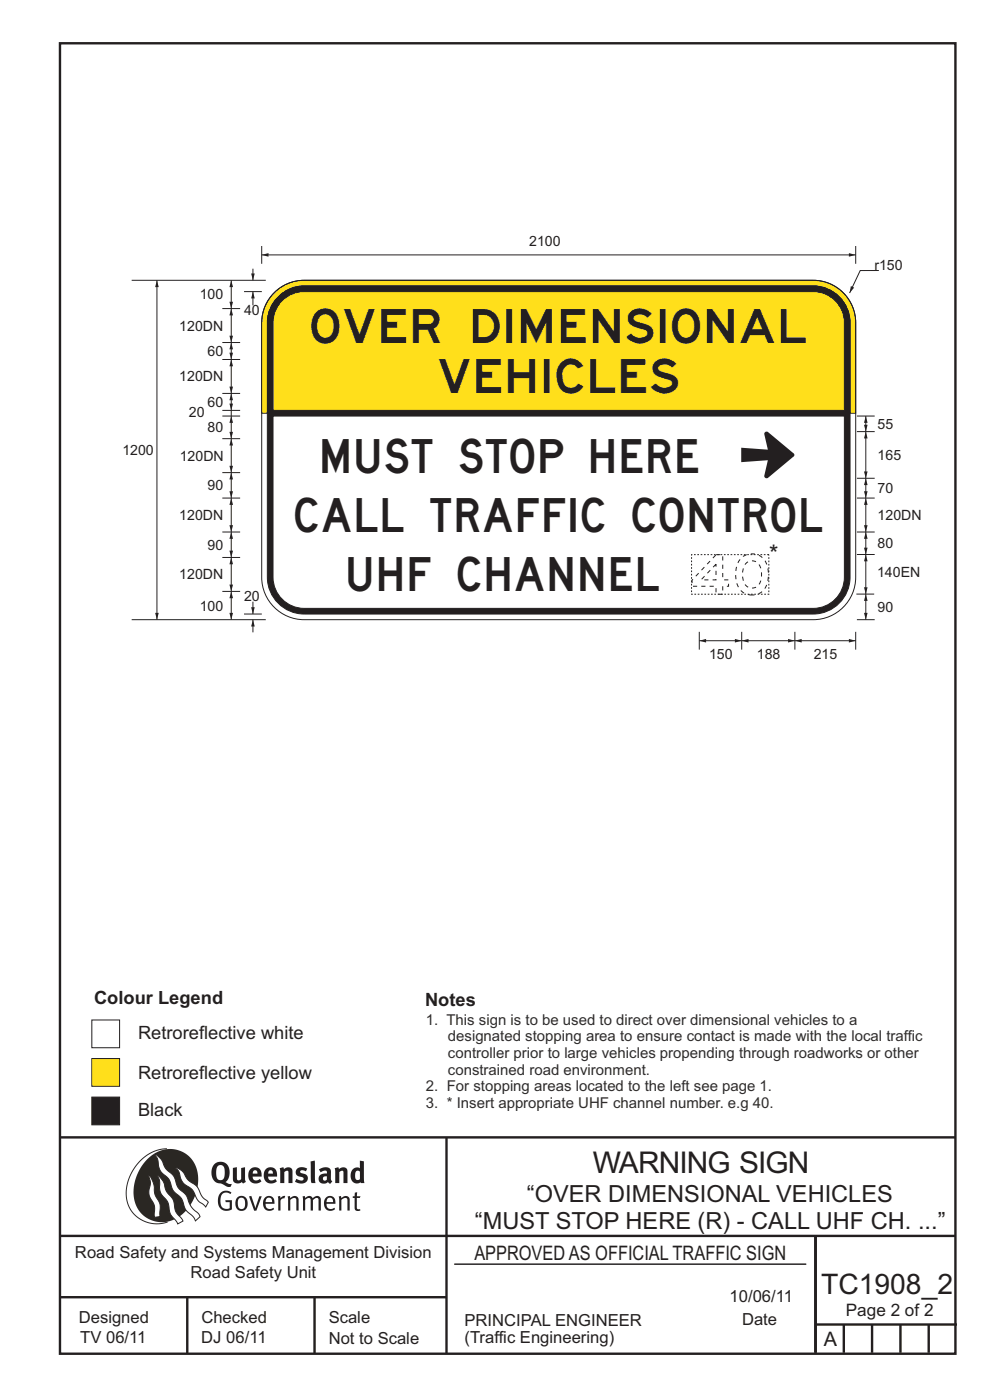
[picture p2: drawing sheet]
<svg xmlns="http://www.w3.org/2000/svg" width="210mm" height="297mm" viewBox="0 0 210 297" stroke-linecap="round" stroke-linejoin="round" font-family="sans-serif">
<g fill="none" stroke="#231f20" stroke-width=".51">
<path d="M12.7 9.2h190v278h-190zM12.7 241.3h190M94.7 241.4v45.8M12.7 275.2h82M12.7 262.2h190.1M39.7 275.2v12M66.7 275.2v12M173 262.1v24.9M173 281h30M179 281v6M185 281v6M191 281v6"/>
<path d="M197 281v6"/>
</g>
<path d="M96.4 268.2h74.6" fill="none" stroke="#231f20" stroke-width=".21"/>
<path d="M35.4 243.7a9.5 9.5 0 0 0-8.6 10.4 6.5 6.5 0 0 0 8.8 5.1" fill="none" stroke="#2a2723" stroke-width=".21"/>
<path d="M31.3 245.9a6.1 6.1 0 0 1 7.3-1.6 6.1 6.1 0 0 1 3.4 6.6 8.8 8.8 0 0 1-7.2 8.4 6.1 6.1 0 0 1-6.4-7.5 10.5 10.5 0 0 1 2.9-5.9z" fill-rule="evenodd" fill="#2a2723"/>
<g fill="#fff" stroke="#2a2723" stroke-width=".21">
<path d="M31.6 249.3l.3 .3 .6 1.2 .4 2.6 1 2 .1 2.7-1.2 .1-.1-2.4-.9-1.8-.2-.7 .3-2.4z" fill-rule="evenodd"/>
<path d="M37.2 247.7l.5 .1 .9 .6 1.3 1.9 1.9 1.5 1.1 2.1 1.3 1.2-.6 1-1.6-1.5-1.2-2.2-2-1.5-.5-.9-.4-1.5z" fill-rule="evenodd"/>
<path d="M32.8 244.9l.4 .1 .9 .8 1 2.1 1.7 1.5 1 2.5 1.6 1.6 1.2 2.5 1.6 1.6 .2 .5-.9 .9-.5-.9-1.6-1.5-1-2.4-1.7-1.7-.9-2.4-1.8-1.7-.3-.9-.3-1.6z" fill-rule="evenodd"/>
<path d="M33.4 249.4l.5 .3 .7 .9 .7 2.1 1.5 1.9 .5 2.5 1.5 1.8v.1l-1.1 .6-1.6-2.1-.6-2.5-1.4-1.9-.3-1v-1.6z" fill-rule="evenodd"/>
</g>
<g fill="#231f20">
<path d="M46.8 253.1l.5-.4 .7-.1 .6 .1 .5 .3-.2 .3-.9-.3-.8 .2-.3 .7-.1 1.1 .1 .6 .3 .5 .5 .3h.6l.4-.1v-1.3h-.8l-.1-.4h1.4v2l-.7 .2-.8 .1-.6-.3-.5-.4-.3-.8-.1-1 .2-.7z" fill-rule="evenodd"/>
<path d="M50.7 254.3l.7-.2 .5 .5 .1 1.2-.2 .4-.3 .2h-.5l-.4-.3-.2-1.1zM50.4 254l-.5 1.1 .3 1.2 .7 .5 1-.1 .4-.4 .2-.5v-.8l-.2-.7-.3-.4-.5-.2h-.6z" fill-rule="evenodd"/>
<path d="M52.8 253.8l.5-.1 .9 2.6 .8-2.5h.5l-1.1 3h-.5z" fill-rule="evenodd"/>
<path d="M56.6 254.2l.4-.1 .4 .1 .2 .3 .1 .5h-1.4zM56.2 254l-.4 1v.7l.3 .6 .4 .4 .5 .2 1.1-.3 .1-.1-.2-.3-.6 .3-.7-.2-.3-.2-.1-.6v-.1h1.9l-.2-1.2-.8-.5-.5 .1z" fill-rule="evenodd"/>
<path d="M58.9 253.8l.5-.1 .1 .5 .4-.4 .6-.1-.2 .5-.4 .1-.4 .3v2.2h-.5z" fill-rule="evenodd"/>
<path d="M61 253.8l.5-.1a.24 .24 0 0 0 .1 .4 .24 .24 0 0 0 .3-.2l.8-.2 .6 .5v2.6h-.4l-.1-2.3-.1-.3-.3-.1-.8 .5v2.2h-.5z" fill-rule="evenodd"/>
<path d="M64.2 253.8l.4-.1a.23 .23 0 0 0 .2 .4 .23 .23 0 0 0 .3-.2l.5-.2 .6 .2a.23 .23 0 0 0 .2 .2 .23 .23 0 0 0 .2-.1l.8-.3 .6 .4 .1 2.7h-.5v-2.3l-.1-.3-.3-.1-.8 .5v2.2h-.5v-2.3l-.1-.3-.3-.1-.8 .4v2.3h-.4z" fill-rule="evenodd"/>
<path d="M69.5 254.2l.5-.1 .4 .1 .3 .8h-1.4zM69.2 254l-.5 1 .1 .7 .2 .6 .4 .4 .4 .2 1.1-.3 .2-.1-.2-.3-.6 .3-.7-.2-.3-.4v-.5h1.9l-.2-1.2-.4-.3-.5-.2-.5 .1z" fill-rule="evenodd"/>
<path d="M71.8 253.8l.5-.1a.24 .24 0 0 0 .1 .4 .24 .24 0 0 0 .4-.2l.7-.2 .6 .5 .1 2.6h-.5v-2.3l-.1-.3-.3-.1-.9 .5v2.2h-.4z" fill-rule="evenodd"/>
<path d="M75.3 253l.5-.1-.1 .9h.8l-.2 .3h-.6v2.2l.2 .2h.5v.3l-.2 .1-.6-.1-.4-.3v-2.4h-.4v-.3h.4z" fill-rule="evenodd"/>
<path d="M46.2 247.4l.4-.2h.4l.6 .6v1.8l-.2 .5-.3 .2h-.8l-.3-.6-.1-1.5zM45.5 246.9l-.4 .7-.2 .8v1l.3 .9 .7 .6 1 .2 1.6 .7 .4-.1 .3-.5h-.6l-.8-.4 .7-1 .2-1.5a1.91 1.91 0 0 0-1.1-1.7 1.91 1.91 0 0 0-2.1 .3z" fill-rule="evenodd"/>
<path d="M49.4 247.8l.8-.2 .1 2.5 .1 .2 .3 .1 .5-.3v-2.3l.8-.2v2.6l.2 .5-.7 .3a.39 .39 0 0 0-.7 0h-.8l-.5-.4z" fill-rule="evenodd"/>
<path d="M53.8 248.4l.3-.1h.3l.2 .7h-1zM53.1 248l-.3 .5-.1 .8v.7l.4 .6 .5 .4 .6 .1 .7-.1 .6-.4-.4-.5-.4 .3h-.5l-.4-.2-.2-.3v-.3h1.9l-.1-1-.3-.6-1-.4-.5 .1z" fill-rule="evenodd"/>
<path d="M57.1 248.4l.2-.1h.4l.2 .7h-1zM56.4 248l-.3 .6-.2 .8 .2 .7 .3 .5 .5 .4 .6 .1 .6-.1 .6-.4-.3-.5-.6 .3h-.5l-.4-.6v-.2h1.9l-.1-1-.3-.6-.5-.3-.5-.1-.5 .1z" fill-rule="evenodd"/>
<path d="M59.3 247.8l.8-.2 .1 .4 1-.4 .7 .3 .1 .5v2.6h-.8v-2.3l-.3-.3-.6 .3v2.3h-.9z" fill-rule="evenodd"/>
<path d="M63 248l.9-.4 1.3 .3-.3 .6-.9-.2-.3 .2 .1 .3 1 .3 .4 .4v.8l-.4 .6-1.1 .2-1.1-.4 .3-.6 1 .3h.3l.2-.3-.1-.3-1-.3-.4-.3-.2-.6z" fill-rule="evenodd"/>
<path d="M68.6 249.7l.7-.2v.7l-.3 .3-.3-.1-.2-.3zM67.7 248.1l.3 .6 .8-.4 .5 .2a.35 .35 0 0 1 0 .5 .35 .35 0 0 1-.5 0l-1 .4-.2 .9 .2 .4 .3 .3h1.1a.49 .49 0 0 1 .8 .2l.5-.6-.3-.4v-1.7l-.2-.5-.4-.3-.6-.1z" fill-rule="evenodd"/>
<path d="M71 247.8l.8-.2 .1 .4 1-.4 .6 .3 .2 .5v2.6h-.8v-2.3l-.3-.3-.6 .3v2.3h-.9z" fill-rule="evenodd"/>
<path d="M75.6 248.5l.3-.1 .4 .2v1.5l-.3 .2-.4-.1-.2-.3v-.9zM76.3 246.2v1.3a.19 .19 0 0 1 0 .3 .19 .19 0 0 1-.3-.1l-.8 .1-.6 .5-.2 .9 .1 1 .3 .5 .6 .3h.6l.5-.2v.2h.8l-.1-4.6z" fill-rule="evenodd"/>
<path d="M65.9 246.4l.9-.2 .1 4.8h-.8l-.1-.3z" fill-rule="evenodd"/>
</g>
<path d="M19.5 224.6h5.9v5.8h-5.9z" fill-rule="evenodd" fill="#ffdf1b" stroke="#231f20" stroke-width=".21"/>
<path d="M19.5 232.7h5.9v5.9h-5.9z" fill-rule="evenodd" fill="#231f20" stroke="#231f20" stroke-width=".21"/>
<path d="M19.5 216.4h5.9v5.9h-5.9z" fill-rule="evenodd" fill="#fff" stroke="#231f20" stroke-width=".21"/>
<path d="M55.5 54.1h126" fill="none" stroke="#231f20" stroke-width=".21"/>
<g fill="#231f20">
<path d="M55.5 54.1l1.5-.4v.8z"/>
<path d="M180.1 53.7l1.4 .4-1.4 .4z"/>
</g>
<path d="M55.5 52.2v3.8M181.5 52.2v3.8M186.4 57.4h-3.9l-2.3 4.8" fill="none" stroke="#231f20" stroke-width=".21"/>
<path d="M180.5 60.7l.7 .3-1 1.1z" fill="#231f20"/>
<path d="M57.9 87.1h121.2v1.2h-121.2z" fill-rule="evenodd" fill="#231f20" stroke="#231f20" stroke-width=".21"/>
<path d="M58.2 62.1a9 9 0 0 1 6.3-2.6h108a9 9 0 0 1 9 9v19.2h-1.2v-19.2a7.8 7.8 0 0 0-7.8-7.8h-108a7.8 7.8 0 0 0-7.8 7.8v19.2h-1.2v-19.2a9 9 0 0 1 2.7-6.4z" fill-rule="evenodd" fill="#ffdf1b" stroke="#231f20" stroke-width=".21"/>
<path d="M59 63a7.8 7.8 0 0 1 5.5-2.3h108a7.8 7.8 0 0 1 7.8 7.8v54a7.8 7.8 0 0 1-7.8 7.8h-108a7.8 7.8 0 0 1-7.8-7.8v-54a7.8 7.8 0 0 1 2.3-5.5z" fill-rule="evenodd" fill="#231f20" stroke="#231f20" stroke-width=".21"/>
<path d="M59.5 64.1a6.6 6.6 0 0 1 5-2.2h108a6.6 6.6 0 0 1 6.6 6.6v18.6h-121.2v-18.6a6.6 6.6 0 0 1 1.6-4.4z" fill-rule="evenodd" fill="#ffdf1b" stroke="#231f20" stroke-width=".21"/>
<path d="M57.9 88.3h121.2v34.2a6.6 6.6 0 0 1-6.6 6.6h-108a6.6 6.6 0 0 1-6.6-6.6z" fill-rule="evenodd" fill="#fff" stroke="#231f20" stroke-width=".21"/>
<path d="M157.2 95l5.7 .4-.8-3.3a.5 .5 0 0 1 .3-.5 .5 .5 0 0 1 .5 0l5.4 4.6a.47 .47 0 0 1-.1 .8l-5.4 4.4a.49 .49 0 0 1-.7-.5l.8-3.3-5.7 .4z" fill-rule="evenodd" fill="#231f20"/>
<path d="M146.7 117.7h16.4v8.4h-16.4z" fill="none" stroke="#231f20" stroke-width=".21" stroke-dasharray=".4 .4" stroke-linecap="butt"/>
<path d="M27.9 59.5h28.5M51.8 61.9h3.7M47.2 100.3h3.7M27.9 131.5h28.5M51.8 130.3h3.7M181.8 131.5h3.7M183.7 126v5.5" fill="none" stroke="#231f20" stroke-width=".21"/>
<g fill="#231f20">
<path d="M183.7 126l.3 1.5h-.7z"/>
<path d="M183.3 130h.7l-.3 1.4z"/>
</g>
<path d="M183.7 117.6v8.4" fill="none" stroke="#231f20" stroke-width=".21"/>
<g fill="#231f20">
<path d="M183.3 124.6h.7l-.3 1.4z"/>
<path d="M183.7 117.6l.3 1.5h-.7z"/>
</g>
<path d="M49.1 100.3v5.4M181.8 112.9h3.7" fill="none" stroke="#231f20" stroke-width=".21"/>
<g fill="#231f20">
<path d="M49.1 100.3l.3 1.4h-.7z"/>
<path d="M48.7 104.2h.7l-.3 1.4z"/>
</g>
<path d="M49.1 93.1v7.2M181.7 126h3.7" fill="none" stroke="#231f20" stroke-width=".21"/>
<g fill="#231f20">
<path d="M48.7 98.8h.7l-.3 1.4z"/>
<path d="M49.1 93.1l.3 1.4h-.7z"/>
</g>
<path d="M49.1 65.5v7.2M47.2 93.1h3.7" fill="none" stroke="#231f20" stroke-width=".21"/>
<g fill="#231f20">
<path d="M48.7 71.2h.7l-.3 1.4z"/>
<path d="M49.1 65.5l.3 1.4h-.7z"/>
</g>
<path d="M53.7 57v2.5" fill="none" stroke="#231f20" stroke-width=".21"/>
<path d="M53.3 58h.7l-.3 1.4z" fill="#231f20"/>
<path d="M49.1 59.5v6" fill="none" stroke="#231f20" stroke-width=".21"/>
<g fill="#231f20">
<path d="M48.7 64h.7l-.3 1.4z"/>
<path d="M49.1 59.5l.3 1.4h-.7z"/>
</g>
<path d="M47.2 65.5h3.7M47.2 72.7h3.7M47.2 76.3h3.7M49.1 72.7v3.6M47.2 83.5h3.7M181.8 101.5h3.7" fill="none" stroke="#231f20" stroke-width=".21"/>
<g fill="#231f20">
<path d="M49.1 72.7l.3 1.4h-.7z"/>
<path d="M48.7 74.8h.7l-.3 1.4z"/>
</g>
<path d="M49.1 83.5v3.6" fill="none" stroke="#231f20" stroke-width=".21"/>
<g fill="#231f20">
<path d="M49.1 83.5l.3 1.4h-.7z"/>
<path d="M48.7 85.6h.7l-.3 1.4z"/>
</g>
<path d="M181.8 88.3h3.7M47.2 112.9h3.7M49.1 125.5v6" fill="none" stroke="#231f20" stroke-width=".21"/>
<g fill="#231f20">
<path d="M49.1 125.5l.3 1.4h-.7z"/>
<path d="M48.7 130h.7l-.3 1.4z"/>
</g>
<path d="M49.1 105.7v7.2" fill="none" stroke="#231f20" stroke-width=".21"/>
<g fill="#231f20">
<path d="M48.7 111.4h.7l-.3 1.4z"/>
<path d="M49.1 105.7l.3 1.4h-.7z"/>
</g>
<path d="M53.7 61.9v2.9M181.8 105.7h3.7" fill="none" stroke="#231f20" stroke-width=".21"/>
<path d="M53.7 61.9l.3 1.4h-.7z" fill="#231f20"/>
<path d="M53.7 127.6v2.7" fill="none" stroke="#231f20" stroke-width=".21"/>
<path d="M53.3 128.8h.7l-.3 1.4z" fill="#231f20"/>
<path d="M53.7 131.5v2.6" fill="none" stroke="#231f20" stroke-width=".21"/>
<path d="M53.7 131.5l.3 1.4h-.7z" fill="#231f20"/>
<path d="M33.3 59.5v72" fill="none" stroke="#231f20" stroke-width=".21"/>
<g fill="#231f20">
<path d="M32.9 130h.8l-.4 1.4z"/>
<path d="M33.3 59.5l.4 1.4h-.8z"/>
</g>
<path d="M183.7 91.6v9.9" fill="none" stroke="#231f20" stroke-width=".21"/>
<g fill="#231f20">
<path d="M183.3 100h.7l-.3 1.4z"/>
<path d="M183.7 91.6l.3 1.4h-.7z"/>
</g>
<path d="M49.1 76.3v7.2M47.2 87.1h3.7M181.8 91.6h3.7" fill="none" stroke="#231f20" stroke-width=".21"/>
<g fill="#231f20">
<path d="M48.7 82h.7l-.3 1.4z"/>
<path d="M49.1 76.3l.3 1.4h-.7z"/>
</g>
<path d="M49.1 87.1v1.2M157.3 135.9h11.3" fill="none" stroke="#231f20" stroke-width=".21"/>
<g fill="#231f20">
<path d="M167.2 135.5l1.4 .4-1.4 .4z"/>
<path d="M157.3 135.9l1.5-.4v.8z"/>
</g>
<path d="M157.3 134v3.8M168.6 135.9h12.9M181.5 134v3.8" fill="none" stroke="#231f20" stroke-width=".21"/>
<g fill="#231f20">
<path d="M180.1 135.5l1.4 .4-1.4 .4z"/>
<path d="M168.6 135.9l1.5-.4v.8z"/>
</g>
<path d="M148.3 135.9h9M168.6 134v3.8" fill="none" stroke="#231f20" stroke-width=".21"/>
<g fill="#231f20">
<path d="M148.3 135.9l1.5-.4v.8z"/>
<path d="M155.9 135.5l1.4 .4-1.4 .4z"/>
</g>
<path d="M49.1 118.3v7.2M47.2 125.5h3.7M148.3 134v3.8" fill="none" stroke="#231f20" stroke-width=".21"/>
<g fill="#231f20">
<path d="M48.7 124h.7l-.3 1.4z"/>
<path d="M49.1 118.3l.3 1.4h-.7z"/>
</g>
<path d="M183.7 101.5v4.2" fill="none" stroke="#231f20" stroke-width=".21"/>
<g fill="#231f20">
<path d="M183.3 104.2h.7l-.3 1.4z"/>
<path d="M183.7 101.5l.3 1.4h-.7z"/>
</g>
<path d="M183.7 88.3v3.3M47.2 118.3h3.7" fill="none" stroke="#231f20" stroke-width=".21"/>
<g fill="#231f20">
<path d="M183.3 90.1h.7l-.3 1.4z"/>
<path d="M183.7 88.3l.3 1.4h-.7z"/>
</g>
<path d="M47.2 88.3h3.7M183.7 105.7v7.2" fill="none" stroke="#231f20" stroke-width=".21"/>
<g fill="#231f20">
<path d="M183.3 111.4h.7l-.3 1.4z"/>
<path d="M183.7 105.7l.3 1.4h-.7z"/>
</g>
<path d="M47.2 105.7h3.7M49.1 112.9v5.4" fill="none" stroke="#231f20" stroke-width=".21"/>
<g fill="#231f20">
<path d="M49.1 112.9l.3 1.4h-.7z"/>
<path d="M48.7 116.8h.7l-.3 1.4z"/>
</g>
<path d="M181.8 117.6h3.7M183.7 112.9v4.7" fill="none" stroke="#231f20" stroke-width=".21"/>
<g fill="#231f20">
<path d="M183.7 112.9l.3 1.4h-.7z"/>
<path d="M183.3 116.2h.7l-.3 1.4z"/>
</g>
<path d="M49.1 88.3v4.8" fill="none" stroke="#231f20" stroke-width=".21"/>
<g fill="#231f20">
<path d="M49.1 88.3l.3 1.4h-.7z"/>
<path d="M48.7 91.6h.7l-.3 1.4z"/>
</g>
<path d="M58.2 62.1a9 9 0 0 1 6.3-2.6h108a9 9 0 0 1 9 9v54a9 9 0 0 1-9 9h-108a9 9 0 0 1-9-9v-54a9 9 0 0 1 2.7-6.4z" fill="none" stroke="#231f20" stroke-width=".21"/>
<text font-size="8.4" fill="#231f20" x="146.8" y="126.1">40</text>
<g font-size="7.2" fill="#231f20">
<text x="66.1" y="72.7">OVER</text>
<text x="100.3" y="72.7">DIMENSIONAL</text>
<text x="93.2" y="83.5">VEHICLES</text>
<text x="68.4" y="100.3">MUST STOP HERE</text>
<text x="62.6" y="112.9">CALL TRAFFIC CONTROL</text>
<text x="73.9" y="125.5">UHF CHANNEL</text>
</g>
<text font-size="6.3" fill="#231f20" x="125.7" y="248.8">WARNING SIGN</text>
<text font-size="6" fill="#231f20" x="174.2" y="274.5">TC1908_2</text>
<text font-size="5.1" fill="#231f20" x="163.2" y="119.3">*</text>
<g font-size="5" fill="#231f20">
<text x="111.8" y="255.1">“OVER DIMENSIONAL VEHICLES</text>
<text x="100.7" y="260.7">“MUST STOP HERE (R) - CALL UHF CH. ...”</text>
</g>
<g font-size="4.2" fill="#231f20">
<text x="100.6" y="267.2">APPROVED AS OFFICIAL TRAFFIC SIGN</text>
<text x="174.7" y="285.6">A</text>
</g>
<g font-size="3.9" fill="#231f20">
<text x="20" y="213.1">Colour Legend</text>
<text x="90.2" y="213.5">Notes</text>
<text x="29.3" y="220.3">Retroreflective white</text>
<text x="29.3" y="228.9">Retroreflective yellow</text>
<text x="29.3" y="236.7">Black</text>
</g>
<text font-size="3.6" fill="#231f20" x="179.4" y="279.1">Page 2 of 2</text>
<g font-size="3.5" fill="#231f20">
<text x="15.9" y="266.8">Road Safety and Systems Management Division</text>
<text x="40.4" y="271.1">Road Safety Unit</text>
<text x="16.7" y="280.6">Designed</text>
<text x="42.7" y="280.6">Checked</text>
<text x="69.7" y="280.6">Scale</text>
<text x="98.5" y="281.3">PRINCIPAL ENGINEER</text>
<text x="154.8" y="276.2">10/06/11</text>
<text x="157.4" y="281.2">Date</text>
<text x="17" y="284.8">TV 06/11</text>
<text x="42.7" y="284.8">DJ 06/11</text>
<text x="69.7" y="285.2">Not to Scale</text>
<text x="98.5" y="284.8">(Traffic Engineering)</text>
</g>
<g font-size="3.2" fill="#2c2d2d">
<text x="90.4" y="217.3">1. This sign is to be used to direct over dimensional vehicles to a</text>
<text x="95" y="220.9">designated stopping area to ensure contact is made with the local traffic</text>
<text x="95" y="224.4">controller prior to large vehicles propending through roadworks or other</text>
<text x="95" y="228">constrained road environment.</text>
<text x="90.4" y="231.5">2. For stopping areas located to the left see page 1.</text>
<text x="90.4" y="235.1">3. * Insert appropriate UHF channel number. e.g 40.</text>
</g>
<g font-size="3" fill="#231f20">
<text x="112.2" y="52.1">2100</text>
<text x="185.5" y="57.2">r150</text>
<text x="42.4" y="63.5">100</text>
<text x="38" y="70.1">120DN</text>
<text x="51.8" y="66.9">40</text>
<text x="44" y="75.5">60</text>
<text x="38" y="80.9">120DN</text>
<text x="40.1" y="88.6">20</text>
<text x="44" y="86.3">60</text>
<text x="44" y="91.7">80</text>
<text x="186.2" y="91">55</text>
<text x="26" y="96.5">1200</text>
<text x="38.1" y="97.7">120DN</text>
<text x="186.2" y="97.6">165</text>
<text x="44" y="104">90</text>
<text x="186.2" y="104.6">70</text>
<text x="38" y="110.3">120DN</text>
<text x="186.2" y="110.3">120DN</text>
<text x="44" y="116.6">90</text>
<text x="186.2" y="116.3">80</text>
<text x="38" y="122.9">120DN</text>
<text x="186.1" y="122.4">140EN</text>
<text x="42.4" y="129.5">100</text>
<text x="51.8" y="127.5">20</text>
<text x="186.2" y="129.8">90</text>
<text x="150.4" y="139.8">150</text>
<text x="160.5" y="139.8">188</text>
<text x="172.6" y="139.8">215</text>
</g>
</svg>
